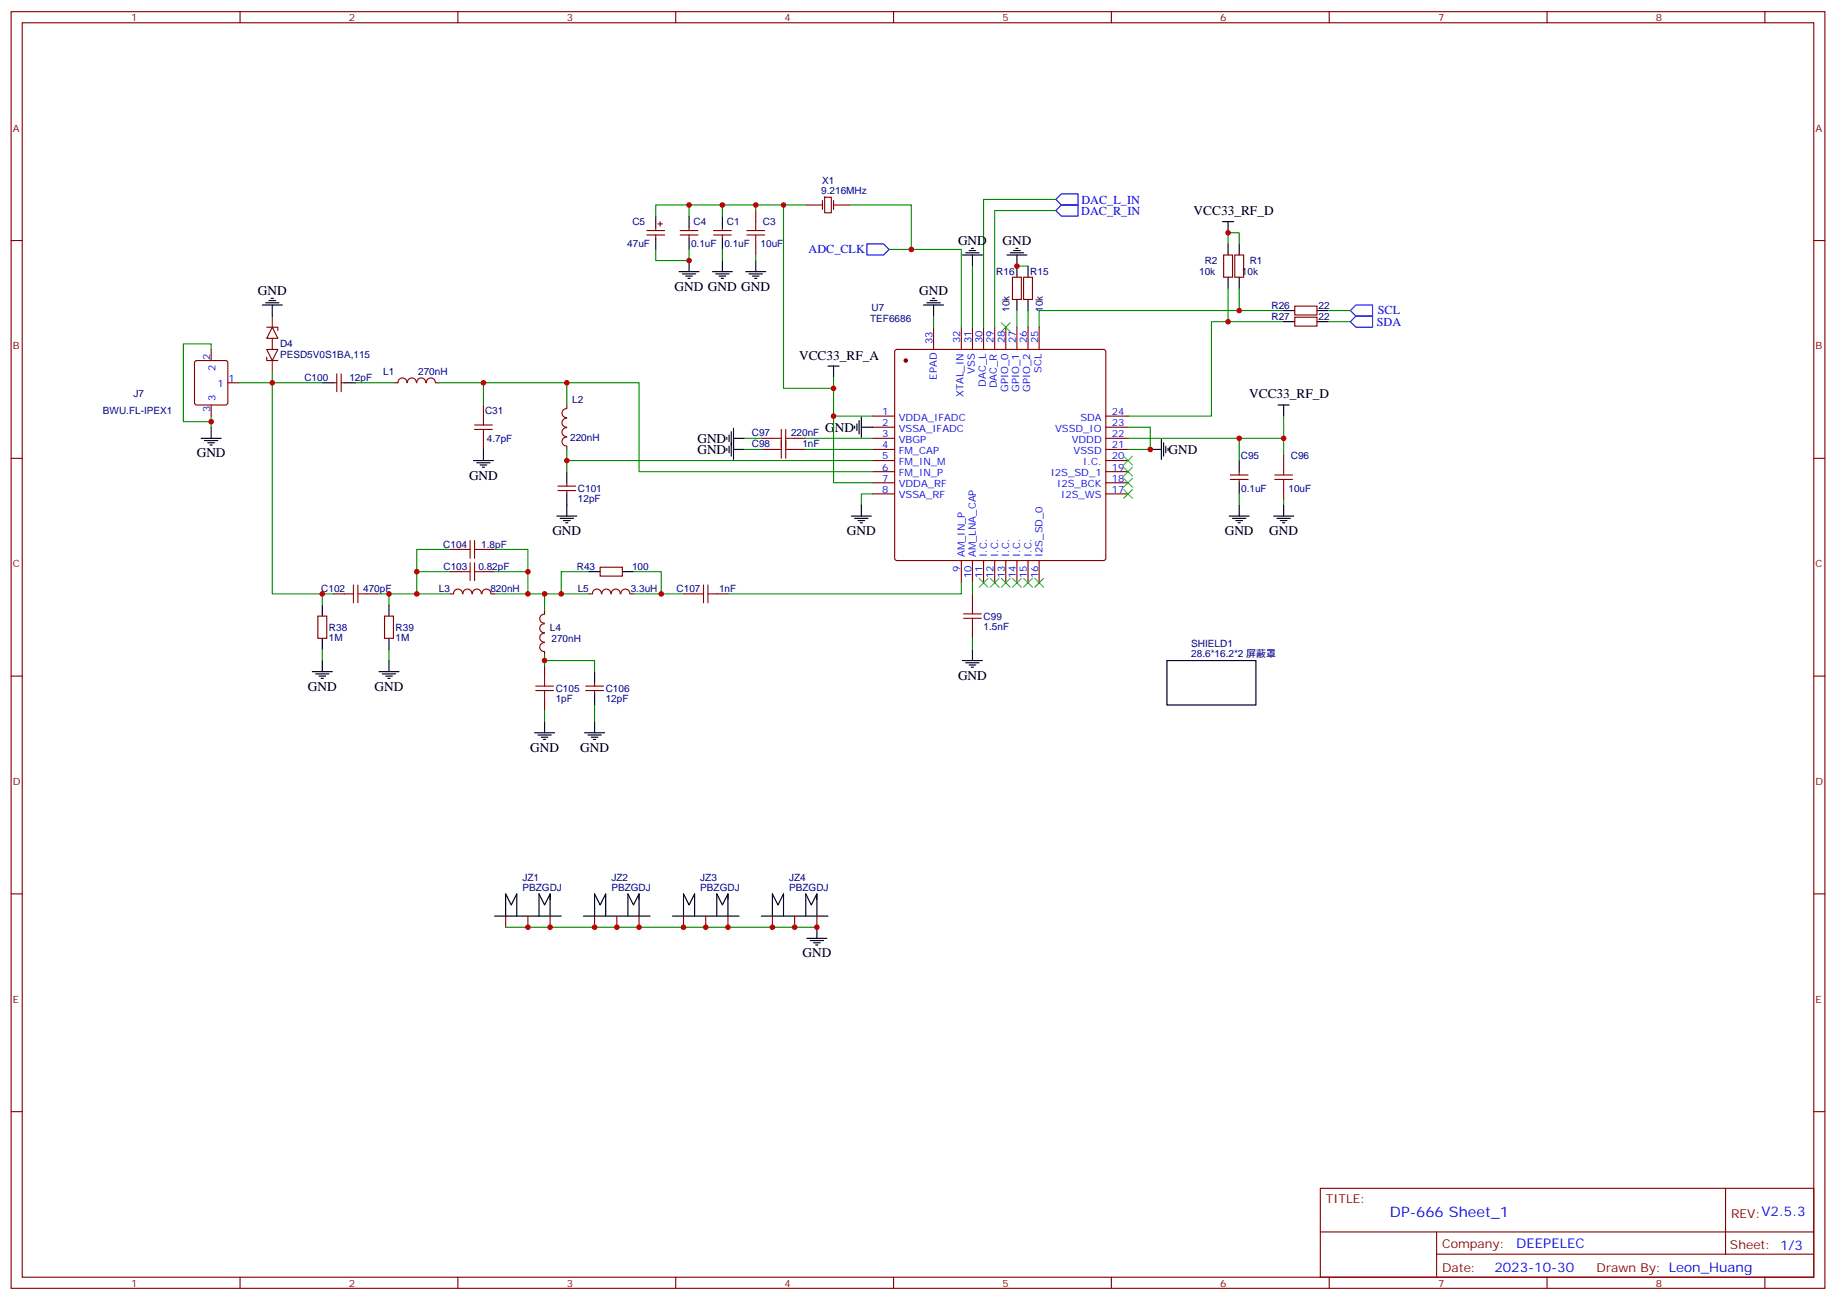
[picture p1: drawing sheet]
<svg xmlns="http://www.w3.org/2000/svg" width="583mm" height="413mm" viewBox="0 0 583 413" stroke-linecap="round" stroke-linejoin="round" font-family="sans-serif">
<g fill="none" stroke="#870000" stroke-width=".35">
<path d="M3.5 3.7h575.8v405.3h-575.8zM7.1 7.2h568.6v398.3h-568.6zM76.2 3.7v3.5M145.3 3.7v3.5M214.5 3.7v3.5M283.6 3.7v3.5M352.8 3.7v3.5M421.9 3.7v3.5M491.1 3.7v3.5M560.2 3.7v3.5M3.5 76.4h3.6M205.3 73.2h5.7"/>
<path d="M205.3 74.6h5.7M208.1 72.1v1.1M208.1 74.6v1.1M208.8 71.1h1.5M209.5 70.4v1.4M215.9 73.2h5.6M215.9 74.6h5.6M218.7 72.1v1.1M218.7 74.6v1.1M226.5 73.2h5.6M226.5 74.6h5.6M229.3 72.1v1.1"/>
<path d="M229.3 74.6v1.1M239.9 66.9v3.5M239.9 77.4v3.6M255.8 65.1h5.3M261.1 63.7v2.8M261.8 62.6h2.1l-.1 5-2-.1zM264.6 65.1h5.3M264.6 63.7v2.8M575.7 76.4h3.6M321.4 88h2.8v7.1h-2.8zM324.9 88h2.8v7.1h-2.8zM388.4 81h2.8v7h-2.8z"/>
<path d="M391.9 81h2.9v7h-2.9zM411 97.2h7v2.8h-7zM62 114.7l.4-.2h9.2l.5 .2 .2 .5v12.7l-.2 .5-.5 .2h-9.2l-.5-.2-.2-.5v-12.7zM67 110.9v3.6M84.7 110.9h3.5l-1.8 3.6zM84.7 113.4v1.1h3.5M84.7 103.9h3.5v1.1M86.4 103.9l1.8 3.5h-3.5zM86.4 107.4v3.5M106.9 118.7v5.7M108.3 118.7v5.7M284.2 111.2l.5-.3h65.6l.5 .3 .2 .5v65.6l-.2 .5-.5 .2h-65.6l-.5-.3-.2-.4v-65.6z"/>
<path d="M296.3 103.9v7M305.2 103.9v7M308.7 103.9v7M312.2 103.9v7M315.7 103.9v7M319.3 103.9v7M322.8 103.9v7M326.3 103.9v7M329.8 103.9v7M411 100.7h7v2.8h-7zM67 128.6v3.5M72.3 121.5h3.5"/>
<path d="M105.8 121.5h1.1M108.3 121.5h1.1M125.2 121.5h1.1M126.3 121.5a1.41 1.41 0 0 1 1.4-1.5 1.41 1.41 0 0 1 1.4 1.5M129.3 121.5a1.41 1.41 0 0 1 1.4-1.5 1.41 1.41 0 0 1 1.4 1.5M132.3 121.5a1.41 1.41 0 0 1 1.4-1.5 1.41 1.41 0 0 1 1.4 1.5M135.4 121.5a1.41 1.41 0 0 1 1.4-1.5 1.41 1.41 0 0 1 1.4 1.5M138.3 121.5h1M153.5 128.6v3.5M153.5 139.2v3.5M179.9 135.8a1.41 1.41 0 0 0-1.5 1.4 1.41 1.41 0 0 0 1.5 1.4M179.9 132.8a1.41 1.41 0 0 0-1.5 1.4 1.41 1.41 0 0 0 1.5 1.4"/>
<path d="M179.9 138.8a1.41 1.41 0 0 0-1.5 1.4 1.41 1.41 0 0 0 1.5 1.4M179.9 129.8a1.41 1.41 0 0 0-1.5 1.4 1.41 1.41 0 0 0 1.5 1.4M179.9 128.6v1M241.7 139.2h3.5M252.2 139.2h3.6M276.9 132.1h7.1M276.9 135.6h7.1M276.9 139.2h7.1M351 132.1h7.1M351 135.6h7.1M351 139.2h7.1M3.5 145.5h3.6"/>
<path d="M177.1 155.8h5.6M177.1 154.3h5.6M179.9 141.6v1.1M179.9 153.3v1M179.9 155.8v1M241.7 142.7h3.5M252.2 142.7h3.6M276.9 142.7h7.1M276.9 146.2h7.1M276.9 149.8h7.1M276.9 153.3h7.1M276.9 156.8h7.1"/>
<path d="M351 142.7h7.1M351 146.2h7.1M351 149.8h7.1M351 153.3h7.1M351 156.8h7.1M390.5 150.8h5.7M390.5 152.2h5.7M393.3 149.8v1M393.3 152.2v1.1M407.5 144.5v3.5M407.5 155v3.6M575.7 145.5h3.6"/>
<path d="M142.9 174.4h3.5M153.5 174.4h3.5M305.2 178v7M308.7 178v7M312.2 178v7M315.7 178v7M319.3 178v7M322.8 178v7M326.3 178v7M329.8 178v7M100.9 195.6h2.8v7.1h-2.8zM105.8 188.6h3.6"/>
<path d="M116.4 188.6h3.5M122.1 195.6h2.8v7.1h-2.8zM142.9 181.5h3.5M146.8 188.5a1.41 1.41 0 0 0-1.4-1.5 1.41 1.41 0 0 0-1.4 1.5l-1.1 .1M147 188.5a1.41 1.41 0 0 1 1.4-1.5 1.41 1.41 0 0 1 1.4 1.5M150 188.5a1.41 1.41 0 0 1 1.4-1.5 1.41 1.41 0 0 1 1.4 1.5M153 188.5a1.41 1.41 0 0 1 1.4-1.5 1.41 1.41 0 0 1 1.4 1.5M153.5 181.5h3.5M155.9 188.6h1.1M172.8 198.1a1.41 1.41 0 0 0-1.5 1.4 1.41 1.41 0 0 0 1.5 1.4M172.8 195a1.41 1.41 0 0 0-1.5 1.4 1.41 1.41 0 0 0 1.5 1.4M172.9 193.9v1"/>
<path d="M187 188.6h1M188.1 188.5a1.41 1.41 0 0 1 1.4-1.5 1.41 1.41 0 0 1 1.4 1.5M190.5 180.1h7.1v2.8h-7.1zM191.1 188.5a1.41 1.41 0 0 1 1.4-1.5 1.41 1.41 0 0 1 1.4 1.5M194.1 188.5a1.41 1.41 0 0 1 1.4-1.5 1.41 1.41 0 0 1 1.4 1.5M197.1 188.5a1.41 1.41 0 0 1 1.4-1.5 1.41 1.41 0 0 1 1.4 1.5M200 188.6h1.1M217 188.6h3.5M227.5 188.6h3.6M308.7 188.6v3.5M308.7 199.1v3.6M3.5 214.7h3.6"/>
<path d="M172.8 201.1a1.41 1.41 0 0 0-1.5 1.4 1.41 1.41 0 0 0 1.5 1.4M172.8 204.1a1.41 1.41 0 0 0-1.5 1.4 1.41 1.41 0 0 0 1.5 1.4l.1 1.1M172.9 211.5v3.5M185.9 219.3h5.7M185.9 217.8h5.7M188.7 216.8v1M188.7 219.3v1M575.7 214.7h3.6M172.9 222.1v3.5M3.5 283.8h3.6M160.5 290.9v3.5M167.6 290.9v3.5"/>
<path d="M174.6 290.9v3.5M188.7 290.9v3.5M195.8 290.9v3.5M202.8 290.9v3.5M217 290.9v3.5M224 290.9v3.5M231.1 290.9v3.5M245.2 290.9v3.5M252.2 290.9v3.5M259.3 290.9v3.5M575.7 283.8h3.6M3.5 353h3.6"/>
<path d="M575.7 353h3.6M419.1 377.3h156.6v28.2h-156.6zM547.7 377.3v20.9M419.1 391.1h156.5M456 398.2h119.6M456 391.1v14.2M76.2 405.5v3.5M145.3 405.5v3.5M214.5 405.5v3.5M283.6 405.5v3.5M352.8 405.5v3.5M421.9 405.5v3.5"/>
<path d="M491.1 405.5v3.5M560.2 405.5v3.5"/>
</g>
<circle cx="287.5" cy="114.5" r=".53" fill="#870000" stroke="#870000" stroke-width=".35"/>
<g fill="none" stroke="#000" stroke-width=".35">
<path d="M208.1 68.6v3.5M208.1 75.7v3.5M218.7 68.6v3.5M218.7 75.7v3.5M229.3 68.6v3.5M229.3 75.7v3.5M307.6 79.6h2.1M308.3 78.8h.7M321.7 79.6h2.1M322.4 78.8h.7M388.1 70.4h3.5M389.8 70.4v3.5"/>
<path d="M389.8 77.4v3.6M393.3 77.4v3.6M83.3 96.8h6.3M84.3 96.1h4.2M85.4 95.4h2.1M86.1 94.7h.7M86.4 96.8v3.6M215.5 86.3h6.4M216.6 87h4.2M217.7 87.7h2.1M218.4 88.4h.7M218.7 82.7v3.6"/>
<path d="M226.1 86.3h6.4M227.2 87h4.2M228.2 87.7h2.2M229 88.4h.7M229.3 82.7v3.6M236.7 86.3h6.4M237.8 87h4.2M238.8 87.7h2.1M239.5 88.4h.7M239.9 82.7v3.6M293.2 96.8h6.3M294.2 96.1h4.2"/>
<path d="M295.3 95.4h2.1M296 94.7h.7M296.3 96.8v3.6M305.5 81h6.4M306.6 80.3h4.2M308.7 81v3.5M319.6 81h6.4M320.7 80.3h4.2M322.8 81v7M322.8 95.1v3.5M326.3 84.5v3.5M326.3 95.1v3.5"/>
<path d="M389.8 88v3.5M393.3 88v3.5M407.5 98.6h3.5M418 98.6h3.6M262.8 116.2h3.5M264.6 116.2v3.6M407.5 102.1h3.5M418 102.1h3.6M63.9 139.2h6.3M64.9 139.9h4.2M67 135.6v3.6M102.3 121.5h3.5"/>
<path d="M109.4 121.5h3.5M230.7 138.8v.7M231.4 138.1v2.1M232.1 137.1v7.7M232.8 136v9.9M232.8 139.2h3.6M271.3 135.3v.7M272 134.6v2.1M272.7 133.5v4.3M273.4 135.6h3.5M273.4 132.5v6.3M368.7 139.5v6.4"/>
<path d="M405.7 128.6h3.5M407.5 128.6v3.5M66 140.6h2.1M66.7 141.3h.7M150.3 146.2h6.3M151.3 146.9h4.3M152.4 147.6h2.1M153.1 148.3h.7M153.5 142.7v3.5M179.9 149.8v3.5M179.9 156.8v7.1M230.7 142.3v.8"/>
<path d="M231.4 141.6v2.2M232.8 142.7h3.6M365.1 142.7h3.6M369.4 140.6v4.2M370.1 141.6v2.2M370.8 142.3v.8M393.3 146.2v3.6M393.3 153.3v3.5M176.7 163.9h6.4M177.8 164.6h4.2M178.9 165.3h2.1M179.6 166h.7"/>
<path d="M270.2 163.9h6.4M271.3 164.6h4.2M272.3 165.3h2.2M273 166h.8M273.4 160.3v3.6M390.2 163.9h6.3M391.2 164.6h4.3M392.3 165.3h2.1M393 166h.7M393.3 160.3v3.6M404.3 163.9h6.3M405.3 164.6h4.3"/>
<path d="M406.4 165.3h2.1M407.1 166h.7M407.5 160.3v3.6M102.3 192.1v3.5M123.5 192.1v3.5M187 181.5h3.5M197.6 181.5h3.5M99.1 213.3h6.4M100.2 214h4.2M101.2 214.7h2.2M102 215.4h.7M102.3 202.7v3.5"/>
<path d="M102.3 209.7v3.6M120.3 213.3h6.3M121.4 214h4.2M122.4 214.7h2.1M123.1 215.4h.7M123.5 202.7v3.5M123.5 209.7v3.6M188.7 213.3v3.5M305.5 209.7h6.4M306.6 210.4h4.2M307.6 211.1h2.1M308.3 211.8h.7"/>
<path d="M308.7 206.2v3.5M370.4 209.7h28.2v14.1h-28.2zM169.7 232.7h6.3M170.7 233.4h4.3M171.8 234.1h2.1M172.5 234.8h.7M172.9 229.1v3.6M185.6 232.7h6.3M186.6 233.4h4.3M187.7 234.1h2.1M188.4 234.8h.7M188.7 220.3v3.5"/>
<path d="M188.7 229.1v3.6M157 290.9h21.2M160.5 290.9v-7.1l1.8 3.5 1.7-3.5v7.1M174.6 285.6v-1.8l-1.7 3.5-1.8-3.5v7.1M174.6 283.8v7.1M185.2 290.9h21.2M188.7 290.9v-7.1l1.8 3.5 1.8-3.5v7.1M202.8 285.6v-1.8l-1.7 3.5-1.8-3.5v7.1M202.8 283.8v7.1M213.4 290.9h21.2M217 290.9v-7.1l1.7 3.5 1.8-3.5v7.1M231.1 285.6v-1.8l-1.8 3.5-1.8-3.5v7.1"/>
<path d="M231.1 283.8v7.1M241.7 290.9h21.1M245.2 290.9v-7.1l1.7 3.5 1.8-3.5v7.1M256.1 297.9h6.4M257.2 298.6h4.2M258.2 299.3h2.1M259.3 285.6v-1.8l-1.8 3.5-1.7-3.5v7.1M259.3 283.8v7.1M259.3 294.4v3.5M258.9 300h.7"/>
</g>
<g fill="none" stroke="#008700" stroke-width=".35">
<path d="M208.1 79.2v3.5h10.6v-3.5M218.7 65.1v3.5M229.3 65.1v3.5M229.3 79.2v3.5M239.9 65.1v1.8M248.7 65.1v58.2h15.9M255.8 65.1h-47.7v3.5M269.9 65.1h19.4v14.1M282.2 79.2h23v24.7M335.1 66.9h-19.4v37M335.1 63.3h-22.9v40.6M389.8 77.4v-3.5h3.5v3.5"/>
<path d="M239.9 81v1.7M308.7 84.5v19.4M322.8 84.5h3.5M322.8 98.6v5.3M326.3 98.6v5.3M389.8 91.5v10.6M393.3 91.5v7.1h-63.5v5.3M393.3 98.6h14.2M421.6 98.6h7M67 110.9v-1.7h-8.8v24.7h8.8M86.4 118v3.5h15.9M264.6 119.8v12.3h12.3"/>
<path d="M296.3 100.4v3.5M407.5 102.1h-23v30h-26.4M421.6 102.1h7M67 132.1v3.5M75.8 121.5h10.6v67.1h15.9M112.9 121.5h12.3M139.3 121.5h40.6M153.5 121.5v7.1M179.9 128.6v-7.1h22.9v28.3h74.1M236.4 139.2h5.3M255.8 139.2h21.1M264.6 132.1v21.2h12.3"/>
<path d="M358.1 135.6h7v7.1h-7M358.1 139.2h49.4v5.3M393.3 139.2v7M407.5 132.1v7.1M179.9 142.7v3.5M236.4 142.7h5.3M255.8 142.7h21.1M276.9 156.8h-3.5v3.5M276.9 146.2h-97v3.6M393.3 156.8v3.5M407.5 158.6v1.7M142.9 174.4h-10.6v7.1"/>
<path d="M157 174.4h10.6v7.1M105.8 188.6h-3.5v3.5M119.9 188.6h3.6M132.3 188.6h-8.8v3.5M142.9 181.5h-10.6v7.1h10.6M157 181.5h10.6v7.1M157 188.6h15.9M178.2 188.6h-5.3v5.3M187 181.5h-8.8v7.1h8.8M201.1 181.5h8.8v7.1M201.1 188.6h15.9M305.2 185v3.6h-74.1"/>
<path d="M308.7 185v3.6M102.3 206.2v3.5M123.5 206.2v3.5M172.9 209.7h15.8v3.6M172.9 208v3.5M308.7 202.7v3.5M172.9 225.6v3.5M188.7 223.8v5.3M160.5 294.4h98.8"/>
</g>
<path d="M275.2 77.4h5.3l1.7 1.8-1.7 1.8h-5.3zM335.1 63.3l1.8-1.7h5.3v3.5h-5.3zM336.9 65.1h5.3v3.5h-5.3l-1.8-1.7zM430.4 96.8h5.3v3.6h-5.3l-1.8-1.8zM430.4 100.4h5.3v3.5h-5.3l-1.8-1.8z" fill="none" stroke="#00f" stroke-width=".35"/>
<g fill="none" stroke="#3c3" stroke-width=".35">
<path d="M317.9 102.5l2.8 2.8M320.7 102.5l-2.8 2.8M356.7 144.8l2.8 2.8M356.7 148.3l2.8 2.9M356.7 151.9l2.8 2.8M356.7 155.4l2.8 2.8M359.5 144.8l-2.8 2.8M359.5 148.3l-2.8 2.9M359.5 151.9l-2.8 2.8M359.5 155.4l-2.8 2.8M310.8 183.6l2.8 2.8M313.6 183.6l-2.8 2.8"/>
<path d="M314.3 183.6l2.8 2.8M317.1 183.6l-2.8 2.8M317.9 183.6l2.8 2.8M320.7 183.6l-2.8 2.8M321.4 183.6l2.8 2.8M324.2 183.6l-2.8 2.8M324.9 183.6l2.8 2.8M327.7 183.6l-2.8 2.8M328.4 183.6l2.9 2.8M331.3 183.6l-2.9 2.8"/>
</g>
<g fill="none" stroke="#a10000" stroke-width=".35">
<path d="M237.1 74.6h5.6M237.1 73.2h5.6M239.9 70.4v2.8M239.9 74.6v2.8M150.6 136.3h5.7M150.6 134.9h5.7M153.5 132.1v2.8M153.5 136.3v2.9M245.2 139.2h2.8M248 136.3v9.2M249.4 139.2h2.8M249.4 136.3v9.2"/>
<path d="M245.2 142.7h2.8M249.4 142.7h2.8M404.6 152.2h5.7M404.6 150.8h5.7M407.5 148v2.8M407.5 152.2v2.8M146.4 174.4h2.8M149.2 171.6v5.7M149.2 178.7v5.6M150.6 171.6v5.7M150.6 178.7v5.6M150.6 174.4h2.9"/>
<path d="M109.4 188.6h2.8M112.2 185.7v5.7M113.6 188.6h2.8M113.6 185.7v5.7M146.4 181.5h2.8M150.6 181.5h2.9M220.5 188.6h2.8M223.3 185.7v5.7M224.7 185.7v5.7M224.7 188.6h2.8M305.9 196.3h5.6M305.9 194.9h5.6"/>
<path d="M308.7 192.1v2.8M308.7 196.3v2.8M170 219.3h5.7M170 217.8h5.7M172.9 215v2.8M172.9 219.3v2.8"/>
</g>
<path d="M86.4 100.4v3.5M86.4 114.5v3.5" fill="none" stroke="#8c2424" stroke-width=".35"/>
<g fill="#c00">
<circle cx="393.3" cy="98.6" r=".88"/>
<circle cx="389.8" cy="102.1" r=".88"/>
<circle cx="322.8" cy="84.5" r=".88"/>
<circle cx="389.8" cy="73.9" r=".88"/>
<circle cx="365.1" cy="142.7" r=".88"/>
<circle cx="393.3" cy="139.2" r=".88"/>
<circle cx="289.3" cy="79.2" r=".88"/>
<circle cx="218.7" cy="65.1" r=".88"/>
<circle cx="229.3" cy="65.1" r=".88"/>
<circle cx="218.7" cy="82.7" r=".88"/>
<circle cx="248.7" cy="65.1" r=".88"/>
<circle cx="264.6" cy="123.3" r=".88"/>
<circle cx="407.5" cy="139.2" r=".88"/>
<circle cx="239.9" cy="65.1" r=".88"/>
<circle cx="264.6" cy="132.1" r=".88"/>
<circle cx="209.9" cy="188.6" r=".88"/>
<circle cx="178.2" cy="188.6" r=".88"/>
<circle cx="172.9" cy="209.7" r=".88"/>
<circle cx="172.9" cy="188.6" r=".88"/>
<circle cx="167.6" cy="188.6" r=".88"/>
<circle cx="167.6" cy="181.5" r=".88"/>
<circle cx="132.3" cy="181.5" r=".88"/>
<circle cx="132.3" cy="188.6" r=".88"/>
<circle cx="179.9" cy="146.2" r=".88"/>
<circle cx="102.3" cy="188.6" r=".88"/>
<circle cx="86.4" cy="121.5" r=".88"/>
<circle cx="179.9" cy="121.5" r=".88"/>
<circle cx="67" cy="133.9" r=".88"/>
<circle cx="153.5" cy="121.5" r=".88"/>
<circle cx="123.5" cy="188.6" r=".88"/>
<circle cx="167.6" cy="294.4" r=".88"/>
<circle cx="174.6" cy="294.4" r=".88"/>
<circle cx="188.7" cy="294.4" r=".88"/>
<circle cx="195.8" cy="294.4" r=".88"/>
<circle cx="202.8" cy="294.4" r=".88"/>
<circle cx="217" cy="294.4" r=".88"/>
<circle cx="224" cy="294.4" r=".88"/>
<circle cx="231.1" cy="294.4" r=".88"/>
<circle cx="245.2" cy="294.4" r=".88"/>
<circle cx="252.2" cy="294.4" r=".88"/>
<circle cx="259.3" cy="294.4" r=".88"/>
</g>
<text font-size="4.6" fill="#00f" x="441.2" y="386.3">DP-666 Sheet_1</text>
<g font-size="4.2">
<text x="378.9" y="68.3">VCC33_RF_D</text>
<text x="304.1" y="77.8">GND</text>
<text x="318.2" y="77.8">GND</text>
<text x="81.8" y="93.6">GND</text>
<text x="214.1" y="92.4">GND GND GND</text>
<text x="291.7" y="93.6">GND</text>
<text x="253.6" y="114.2">VCC33_RF_A</text>
<text x="396.5" y="126.5">VCC33_RF_D</text>
<text x="261.9" y="137.1">GND</text>
<text x="221.4" y="140.6">GND</text>
<text x="62.4" y="145.3">GND</text>
<text x="221.4" y="144.1">GND</text>
<text x="370.9" y="144.1">GND</text>
<text x="148.9" y="152.3">GND</text>
<text x="175.3" y="169.9">GND</text>
<text x="268.8" y="169.9">GND</text>
<text x="388.8" y="170">GND</text>
<text x="402.9" y="170">GND</text>
<text x="304.1" y="215.8">GND</text>
<text x="97.7" y="219.3">GND</text>
<text x="118.9" y="219.3">GND</text>
<text x="168.3" y="238.7">GND</text>
<text x="184.1" y="238.7">GND</text>
<text x="254.7" y="304">GND</text>
</g>
<g font-size="4.2" fill="#00f">
<text x="481.3" y="396.1">DEEPELEC</text>
<text x="474.4" y="403.9">2023-10-30</text>
</g>
<g font-size="3.9" fill="#00f">
<text x="343.3" y="64.6">DAC_L_IN</text>
<text x="343.2" y="68.2">DAC_R_IN</text>
<text x="256.6" y="80.5">ADC_CLK</text>
<text x="437.4" y="99.9">SCL</text>
<text x="437" y="103.4">SDA</text>
</g>
<g font-size="3.9" fill="#800">
<text x="420.9" y="381.9">TITLE:</text>
<text x="549.5" y="386.6">REV:V2.5.3</text>
<text x="457.8" y="396.1">Company:</text>
<text x="549.1" y="396.7">Sheet: 1/3</text>
<text x="457.8" y="403.8">Date:</text>
<text x="506.8" y="403.8">Drawn By: Leon_Huang</text>
</g>
<g font-size="3.2" fill="#800">
<text x="41.6" y="6.7">1</text>
<text x="110.8" y="6.7">2</text>
<text x="179.9" y="6.7">3</text>
<text x="249.1" y="6.7">4</text>
<text x="318.2" y="6.7">5</text>
<text x="387.3" y="6.7">6</text>
<text x="456.5" y="6.7">7</text>
<text x="525.6" y="6.7">8</text>
<text x="4.1" y="41.8">A</text>
<text x="576.3" y="41.8">A</text>
<text x="4.1" y="110.9">B</text>
<text x="576.3" y="110.9">B</text>
<text x="4.1" y="180.1">C</text>
<text x="576.3" y="180.1">C</text>
<text x="4.1" y="249.2">D</text>
<text x="576.3" y="249.2">D</text>
<text x="4.1" y="318.4">E</text>
<text x="576.3" y="318.4">E</text>
<text x="41.6" y="408.5">1</text>
<text x="110.8" y="408.5">2</text>
<text x="179.9" y="408.5">3</text>
<text x="249.1" y="408.5">4</text>
<text x="318.2" y="408.5">5</text>
<text x="387.3" y="408.5">6</text>
<text x="456.5" y="408.5">7</text>
<text x="525.6" y="408.5">8</text>
</g>
<g font-size="3.2" fill="#000080">
<text x="260.9" y="58.3">X1</text>
<text x="260.7" y="61.6">9.216MHz</text>
<text x="200.7" y="71.5">C5</text>
<text x="220.1" y="71.5">C4</text>
<text x="230.7" y="71.5">C1</text>
<text x="242.2" y="71.5">C3</text>
<text x="199.1" y="78.5">47uF</text>
<text x="219.3" y="78.5">0.1uF</text>
<text x="229.9" y="78.5">0.1uF</text>
<text x="241.4" y="78.6">10uF</text>
<text x="382.4" y="83.9">R2</text>
<text x="396.7" y="83.9">R1</text>
<text x="316.2" y="87.4">R16</text>
<text x="327" y="87.4">R15</text>
<text x="380.6" y="87.4">10k</text>
<text x="394.2" y="87.4">10k</text>
<text x="276.6" y="98.8">U7</text>
<text x="320.4" y="99" transform="rotate(-90 320.4 99)">10k</text>
<text x="331" y="99" transform="rotate(-90 331 99)">10k</text>
<text x="403.6" y="98">R26</text>
<text x="403.6" y="101.5">R27</text>
<text x="418.5" y="98">22</text>
<text x="418.5" y="101.5">22</text>
<text x="276.2" y="102.1">TEF6686</text>
<text x="88.9" y="113.5">PESD5V0S1BA,115</text>
<text x="88.9" y="110.3">D4</text>
<text x="121.6" y="119.2">L1</text>
<text x="132.7" y="119.2">270nH</text>
<text x="96.6" y="120.9">C100</text>
<text x="110.9" y="120.9">12pF</text>
<text x="32.7" y="131.5">BWU.FL-IPEX1</text>
<text x="42.4" y="126.2">J7</text>
<text x="154" y="131.5">C31</text>
<text x="181.6" y="127.9">L2</text>
<text x="154.5" y="140.3">4.7pF</text>
<text x="181" y="140">220nH</text>
<text x="238.6" y="138.5">C97</text>
<text x="238.6" y="142">C98</text>
<text x="251.1" y="138.5">220nF</text>
<text x="254.7" y="142">1nF</text>
<text x="393.9" y="145.6">C95</text>
<text x="409.7" y="145.6">C96</text>
<text x="183.4" y="159.3">12pF</text>
<text x="183.4" y="156.2">C101</text>
<text x="394" y="156.2">0.1uF</text>
<text x="409" y="156.2">10uF</text>
<text x="140.7" y="173.9">C104</text>
<text x="152.8" y="173.9">1.8pF</text>
<text x="140.8" y="180.9">C103</text>
<text x="151.9" y="180.9">0.82pF</text>
<text x="183.1" y="180.9">R43</text>
<text x="200.6" y="180.9">100</text>
<text x="102" y="187.9">C102</text>
<text x="115.3" y="187.9">470pF</text>
<text x="139.3" y="187.9">L3</text>
<text x="155.7" y="187.9">820nH</text>
<text x="183.4" y="188">L5</text>
<text x="200.2" y="188">3.3uH</text>
<text x="214.8" y="188">C107</text>
<text x="228.2" y="187.9">1nF</text>
<text x="312.2" y="196.8">C99</text>
<text x="104.4" y="203.4">1M</text>
<text x="104.4" y="200.3">R38</text>
<text x="125.6" y="203.4">1M</text>
<text x="125.6" y="200.3">R39</text>
<text x="174.6" y="200.3">L4</text>
<text x="175.1" y="203.8">270nH</text>
<text x="312.2" y="199.9">1.5nF</text>
<text x="378.1" y="208.7">28.6*16.2*2 屏蔽罩</text>
<text x="378.1" y="205.5">SHIELD1</text>
<text x="176.4" y="219.7">C105</text>
<text x="192.3" y="219.7">C106</text>
<text x="176.4" y="222.8">1pF</text>
<text x="192.3" y="222.8">12pF</text>
<text x="165.8" y="279.6">JZ1</text>
<text x="194.1" y="279.6">JZ2</text>
<text x="222.3" y="279.6">JZ3</text>
<text x="250.5" y="279.6">JZ4</text>
<text x="165.8" y="282.7">PBZGDJ</text>
<text x="194.1" y="282.7">PBZGDJ</text>
<text x="222.3" y="282.7">PBZGDJ</text>
<text x="250.5" y="282.7">PBZGDJ</text>
</g>
<g font-size="3.2" fill="#00f">
<text x="296" y="109.4" transform="rotate(-90 296 109.4)">33</text>
<text x="304.8" y="109" transform="rotate(-90 304.8 109)">32</text>
<text x="308.3" y="109" transform="rotate(-90 308.3 109)">31</text>
<text x="311.9" y="109" transform="rotate(-90 311.9 109)">30</text>
<text x="315.4" y="109" transform="rotate(-90 315.4 109)">29</text>
<text x="318.9" y="109" transform="rotate(-90 318.9 109)">28</text>
<text x="322.4" y="109" transform="rotate(-90 322.4 109)">27</text>
<text x="326" y="109" transform="rotate(-90 326 109)">26</text>
<text x="329.5" y="109" transform="rotate(-90 329.5 109)">25</text>
<text x="66.7" y="114.3" transform="rotate(-90 66.7 114.3)">2</text>
<text x="68.4" y="117.8" transform="rotate(-90 68.4 117.8)">2</text>
<text x="309.4" y="118.8" transform="rotate(-90 309.4 118.8)">VSS</text>
<text x="330.6" y="118.4" transform="rotate(-90 330.6 118.4)">SCL</text>
<text x="69" y="122.9">1</text>
<text x="72.5" y="121.2">1</text>
<text x="297.4" y="120.5" transform="rotate(-90 297.4 120.5)">EPAD</text>
<text x="312.9" y="122.9" transform="rotate(-90 312.9 122.9)">DAC_L</text>
<text x="316.4" y="123.3" transform="rotate(-90 316.4 123.3)">DAC_R</text>
<text x="320" y="124.5" transform="rotate(-90 320 124.5)">GPIO_0</text>
<text x="323.5" y="124.5" transform="rotate(-90 323.5 124.5)">GPIO_1</text>
<text x="327" y="124.5" transform="rotate(-90 327 124.5)">GPIO_2</text>
<text x="66.7" y="130.8" transform="rotate(-90 66.7 130.8)">3</text>
<text x="68.4" y="127.3" transform="rotate(-90 68.4 127.3)">3</text>
<text x="280" y="131.8">1</text>
<text x="305.9" y="126" transform="rotate(-90 305.9 126)">XTAL_IN</text>
<text x="353" y="131.8">24</text>
<text x="280" y="135.3">2</text>
<text x="285.3" y="137.1">VSSA_IFADC</text>
<text x="285.3" y="133.5">VDDA_IFADC</text>
<text x="334.9" y="137.1">VSSD_IO</text>
<text x="342.9" y="133.5">SDA</text>
<text x="353" y="135.3">23</text>
<text x="280" y="142.3">4</text>
<text x="280" y="138.8">3</text>
<text x="285.3" y="140.6">VBGP</text>
<text x="340.2" y="140.6">VDDD</text>
<text x="353" y="138.8">22</text>
<text x="353" y="142.3">21</text>
<text x="280" y="149.4">6</text>
<text x="280" y="145.9">5</text>
<text x="285.3" y="147.6">FM_IN_M</text>
<text x="285.3" y="144.1">FM_CAP</text>
<text x="340.8" y="144.1">VSSD</text>
<text x="343.9" y="147.6">I.C.</text>
<text x="353" y="145.9">20</text>
<text x="353" y="149.4">19</text>
<text x="280" y="152.9">7</text>
<text x="285.3" y="154.7">VDDA_RF</text>
<text x="285.3" y="151.2">FM_IN_P</text>
<text x="333.5" y="151.2">I2S_SD_1</text>
<text x="335.6" y="154.7">I2S_BCK</text>
<text x="353" y="152.9">18</text>
<text x="280" y="156.5">8</text>
<text x="285.3" y="158.2">VSSA_RF</text>
<text x="336.9" y="158.2">I2S_WS</text>
<text x="353" y="156.5">17</text>
<text x="306.2" y="176.9" transform="rotate(-90 306.2 176.9)">AM_IN_P</text>
<text x="309.7" y="176.9" transform="rotate(-90 309.7 176.9)">AM_LNA_CAP</text>
<text x="313.3" y="176.9" transform="rotate(-90 313.3 176.9)">I.C.</text>
<text x="316.8" y="176.9" transform="rotate(-90 316.8 176.9)">I.C.</text>
<text x="320.3" y="176.9" transform="rotate(-90 320.3 176.9)">I.C.</text>
<text x="323.8" y="176.9" transform="rotate(-90 323.8 176.9)">I.C.</text>
<text x="327.4" y="176.9" transform="rotate(-90 327.4 176.9)">I.C.</text>
<text x="330.9" y="176.9" transform="rotate(-90 330.9 176.9)">I2S_SD_0</text>
<text x="304.8" y="181.6" transform="rotate(-90 304.8 181.6)">9</text>
<text x="308.3" y="183.6" transform="rotate(-90 308.3 183.6)">10</text>
<text x="311.9" y="183.6" transform="rotate(-90 311.9 183.6)">11</text>
<text x="315.4" y="183.6" transform="rotate(-90 315.4 183.6)">12</text>
<text x="318.9" y="183.6" transform="rotate(-90 318.9 183.6)">13</text>
<text x="322.4" y="183.6" transform="rotate(-90 322.4 183.6)">14</text>
<text x="326" y="183.6" transform="rotate(-90 326 183.6)">15</text>
<text x="329.5" y="183.6" transform="rotate(-90 329.5 183.6)">16</text>
</g>
</svg>
